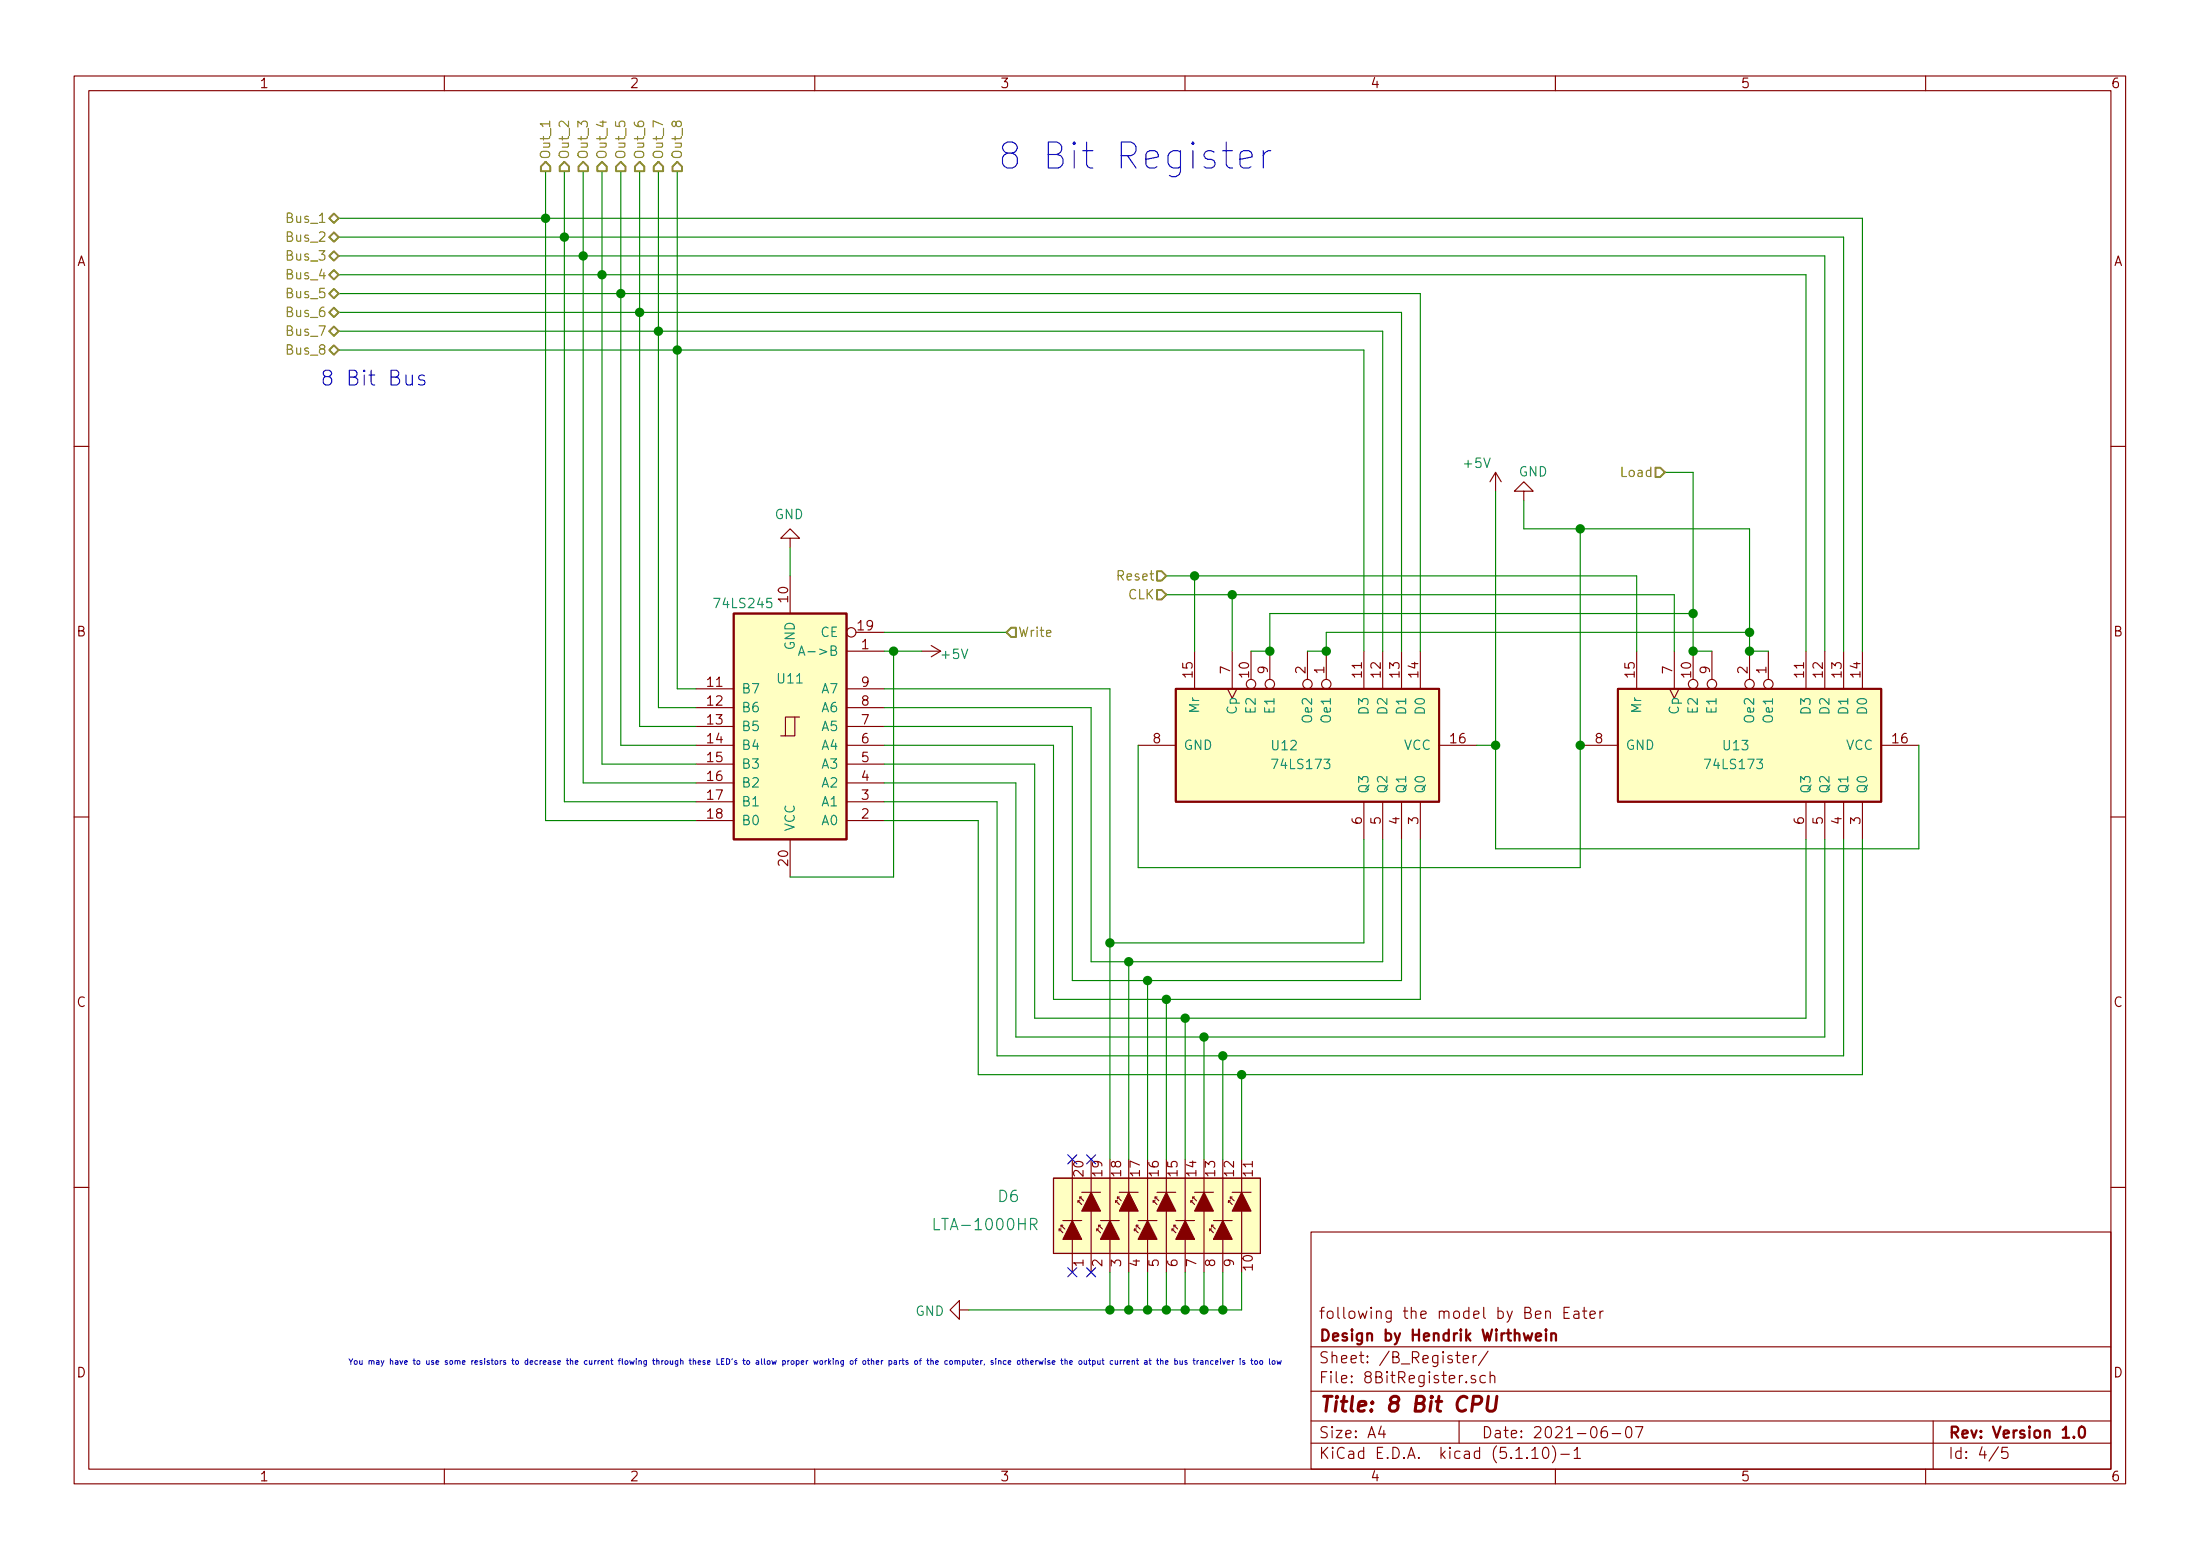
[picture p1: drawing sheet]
<svg xmlns="http://www.w3.org/2000/svg" width="297mm" height="210mm" viewBox="0 0 297 210" stroke-linecap="round" stroke-linejoin="round" font-family="sans-serif">
<g fill="none" stroke="#840000" stroke-width=".15">
<path d="M10 10.3h277v189.9h-277zM12 12.2h273v186.1h-273zM60 10.3v1.9M110 10.3v1.9M160 10.3v1.9M210 10.3v1.9M260 10.3v1.9M10 60.2h2M106.7 72.6h1.2l-1.2-1.2-1.3 1.2h1.3v1.3M106.7 77.7v5.1M201.9 63.7l-.7 1.3M201.9 63.7v2.6"/>
<path d="M201.9 63.7l.8 1.3M205.7 66.3h1.3l-1.3-1.3-1.2 1.3h1.2v1.3M285 60.2h2M94 93h5.1M94 95.5h5.1M94 98h5.1M107.3 96.8v2.5h-1.3M107.9 96.8h-1.9v2.5h-.6M114.3 87.9h5.1M114.3 93h5.1M114.3 95.5h5.1M114.3 98h5.1"/>
<path d="M115.6 85.3h3.8M124.5 87.9h2.5M125.7 87.1l1.3 .8M127 87.9l-1.3 .7M161.3 87.9v5.1M165.7 93l.7 1.2 .6-1.2M166.4 87.9v5.1M168.9 87.9v3.8M171.4 87.9v3.8M176.5 87.9v3.8M179.1 87.9v3.8M184.1 87.9v5.1"/>
<path d="M186.7 87.9v5.1M189.2 87.9v5.1M191.8 87.9v5.1M221 87.9v5.1M225.4 93l.7 1.2 .6-1.2M226.1 87.9v5.1M228.6 87.9v3.8M231.1 87.9v3.8M236.2 87.9v3.8M238.8 87.9v3.8M243.8 87.9v5.1M246.4 87.9v5.1"/>
<path d="M248.9 87.9v5.1M251.5 87.9v5.1M10 110.3h2M94 100.6h5.1M94 103.1h5.1M94 105.7h5.1M94 108.2h5.1M94 110.7h5.1M106.7 113.3v5.1M114.3 100.6h5.1M114.3 103.1h5.1M114.3 105.7h5.1"/>
<path d="M114.3 108.2h5.1M114.3 110.7h5.1M153.7 100.6h5M184.1 108.2v5.1M186.7 108.2v5.1M189.2 108.2v5.1M191.8 108.2v5.1M194.3 100.6h5.1M213.4 100.6h5M243.8 108.2v5.1M246.4 108.2v5.1M248.9 108.2v5.1"/>
<path d="M251.5 108.2v5.1M254 100.6h5.1M285 110.3h2M142.2 159h28v10.2h-28zM144.8 159v5.7M147.3 159v1.9M149.9 159v5.7M152.4 159v1.9M154.9 159v5.7M157.5 159v1.9M160 159v5.7M162.6 159v1.9"/>
<path d="M165.1 159v5.7M167.6 159v1.9M10 160.2h2M129.5 176.8v-1.3l-1.2 1.3 1.2 1.2v-1.2h1.3M143 165.9l.5 .5M143.3 165.9h-.3v.2M143.3 165.3l.5 .6M143.5 165.3h-.2v.3M143.5 164.7h2.5M144.8 167.3v4.4M145.5 162l.5 .6M145.8 162h-.3v.3"/>
<path d="M145.8 161.5l.5 .5M146 161.5h-.2v.3M146 160.9h2.6M147.3 163.4v8.3M148.1 165.9l.5 .5M148.3 165.9h-.2v.2M148.3 165.3l.5 .6M148.6 165.3h-.3v.3M148.6 164.7h2.5M149.9 167.3v4.4M150.6 162l.5 .6M150.9 162h-.3v.3"/>
<path d="M150.9 161.5l.5 .5M151.1 161.5h-.2v.3M151.1 160.9h2.6M152.4 163.4v8.3M153.2 165.9l.5 .5M153.4 165.9h-.2v.2M153.4 165.3l.5 .6M153.7 165.3h-.3v.3M153.7 164.7h2.5M154.9 167.3v4.4M155.7 162l.5 .6M156 162h-.3v.3"/>
<path d="M156 161.5l.5 .5M156.2 161.5h-.2v.3M156.2 160.9h2.5M157.5 163.4v8.3M158.2 165.9l.5 .5M158.5 165.9h-.3v.2M158.5 165.3l.5 .6M158.7 165.3h-.2v.3M158.7 164.7h2.6M160 167.3v4.4M160.8 162l.5 .6M161 162h-.2v.3"/>
<path d="M161 161.5l.5 .5M161.3 161.5h-.3v.3M161.3 160.9h2.5M162.6 163.4v8.3M163.3 165.9l.5 .5M163.6 165.9h-.3v.2M163.6 165.3l.5 .6M163.8 165.3h-.2v.3M163.8 164.7h2.6M165.1 167.3v4.4M165.9 162l.5 .6M166.1 162h-.2v.3"/>
<path d="M166.1 161.5l.5 .5M166.4 161.5h-.3v.3M166.4 160.9h2.5M167.6 163.4v5.8M177 166.3h108v32h-108zM208.7 177.1a.38 .38 0 0 1 .6 0v.8M211.2 177.1h.5M211.9 176.4h-.7v1.5h.7M212.5 177l.2-.1 .4 .1 .1 .9M213.2 177.3l-.5 .1a.29 .29 0 0 0-.2 .2 .29 .29 0 0 0 .2 .3l.5-.1M213.7 176.9h.5M213.9 176.4v1.3l.2 .2h.1"/>
<path d="M214.7 177.4l.7-.1-.1-.3-.4-.1-.2 .2 .1 .7 .1 .1 .4-.1M216 176.9v1M216.5 176.9l-.3 .1-.2 .2M285 160.2h2M60 198.3v1.9M110 198.3v1.9M160 198.3v1.9M177 194.8h108M177 191.8h108M177 187.8h108M177 181.8h108M186.5 192.5l-.4 1h1"/>
<path d="M186.8 193v1M196.5 182.9h.6M196.8 182.4v1.3v.1l.3 .1M197 191.8v3M197.6 183.4l.7-.1-.1-.3-.4-.1-.2 .2v.7l.2 .1 .4-.1M198.9 182.9v1M199.2 185.7l-.4-.1-.1 .1-.1 .2a.48 .48 0 0 0 .6 .3l.1 .1-.1 .2-.1 .1-.5-.1M199.3 182.9l-.2 .1-.2 .2M200.6 185.7a.48 .48 0 0 0-.8 .2v.4a.48 .48 0 0 0 .8 .2M200.9 182.3l-1.3 2M201.2 185.7a.38 .38 0 0 1 .6 .1v.8M201.2 185.1v1.5"/>
<path d="M206.8 195.8l.5-.5v1.5M206.8 196.8h.9M208.5 195.4a.36 .36 0 0 1 .5 .2 .77 .77 0 0 1-.4 1.2 1 1 0 0 1-.1-1.4zM209.6 195.1a1.71 1.71 0 0 1 0 2.3M210 198.3v1.9M210.7 196.3h1.2M212.5 195.8l.5-.5v1.5M212.5 196.8h.9M216.9 192.5a.62 .62 0 0 0-.7 .7v.5a.48 .48 0 0 0 .8 .2 .61 .61 0 0 0-.1-.7 .51 .51 0 0 0-.7 .2M217.7 193.5h1.1M219.6 192.7a.37 .37 0 0 1 .4-.2 .37 .37 0 0 1 .3 .3v.3a.72 .72 0 0 1-.3 .9l-.4-.1a1.41 1.41 0 0 1 0-1.2zM220.8 192.5h1l-.6 1.5"/>
<path d="M260 198.3v1.9M261 191.8v6.5M269.8 195.2l-1.2 2M271 195.3h-.7v.7a.62 .62 0 0 1 .7 0l.1 .2-.1 .5-.2 .1h-.3l-.2-.1"/>
<circle cx="114.9" cy="85.3" r=".63"/>
<circle cx="168.9" cy="92.3" r=".63"/>
<circle cx="171.4" cy="92.3" r=".63"/>
<circle cx="176.5" cy="92.3" r=".63"/>
<circle cx="179.1" cy="92.3" r=".63"/>
<circle cx="228.6" cy="92.3" r=".63"/>
<circle cx="231.1" cy="92.3" r=".63"/>
<circle cx="236.2" cy="92.3" r=".63"/>
<circle cx="238.8" cy="92.3" r=".63"/>
</g>
<path d="M208.7 179.4v.1v.1l.1-.1-.1-.1v.2M208.7 179.9v1M209.4 179.9v1M207.4 180.4l.7-.1-.1-.3-.4-.1-.2 .2v.7l.2 .1 .4-.1M209.4 180.1a.38 .38 0 0 1 .7 0v.8M280 193.9h.1l-.1 .1v-.1v.1M280.8 192.7a.37 .37 0 0 1 .4-.2 .37 .37 0 0 1 .3 .3v.3a.72 .72 0 0 1-.3 .9l-.3-.1a1.2 1.2 0 0 1-.1-1.2z" fill="none" stroke="#840000" stroke-width=".3"/>
<path d="M198.8 189.5h.8a.56 .56 0 0 0 .4-.5 .56 .56 0 0 0-.3-.6h-.7l-.3 2M201 188.4l-.2 1.7 .1 .2a.69 .69 0 0 0 .9 0l.3-1.9" fill="none" stroke="#840000" stroke-width=".41"/>
<g fill="#ffffc2" stroke="#ffffc2" stroke-width=".14">
<path d="M142.2 159h28v10.2h-28z"/>
<path d="M218.4 93h35.6v15.2h-35.6z"/>
<path d="M158.7 93h35.6v15.2h-35.6z"/>
<path d="M99.1 82.8h15.2v30.5h-15.2z"/>
</g>
<g fill="#840000" stroke="#840000" stroke-width=".15">
<path d="M165.1 164.7l1.3 2.6h-2.6z"/>
<path d="M160 164.7l1.3 2.6h-2.6z"/>
<path d="M154.9 164.7l1.3 2.6h-2.5z"/>
<path d="M149.9 164.7l1.2 2.6h-2.5z"/>
<path d="M144.8 164.7l1.2 2.6h-2.5z"/>
<path d="M167.6 160.9l1.3 2.5h-2.5z"/>
<path d="M162.6 160.9l1.2 2.5h-2.5z"/>
<path d="M157.5 160.9l1.2 2.5h-2.5z"/>
<path d="M152.4 160.9l1.3 2.5h-2.6z"/>
<path d="M147.3 160.9l1.3 2.5h-2.6z"/>
</g>
<path d="M107.8 88.4l.4-1.2 .5 1.2M107.9 88.1h.6M126.1 164.4v1.6h.8M139.1 165.2h.6a.4 .4 0 0 0 .3-.4 .4 .4 0 0 0-.3-.4h-.6v1.6M139.5 165.2l.5 .8" fill="none" stroke="#008484" stroke-width=".15"/>
<path d="M99.1 82.8h15.2v30.5h-15.2zM158.7 93h35.6v15.2h-35.6zM218.4 93h35.6v15.2h-35.6z" fill="none" stroke="#840000" stroke-width=".25"/>
<g fill="none" stroke="#008400" stroke-width=".15">
<path d="M45.7 29.5h205.8v58.4M45.7 39.6h146.1v48.3M45.7 32h203.2v55.9M45.7 34.5h200.7v53.4M45.7 37.1h198.1v50.8M73.7 23.1v87.6h20.3M76.2 23.1v85.1h17.8M78.7 23.1v82.6h15.3M81.3 23.1v80h12.7M83.8 23.1v77.5h10.2M86.4 23.1v74.9h7.6M88.9 23.1v72.4h5.1"/>
<path d="M91.4 23.1v69.9h2.6M45.7 47.2h138.4v40.7M45.7 42.2h143.5v45.7M45.7 44.7h141v43.2M106.7 73.9v3.8M157.5 77.7h63.5v10.2M161.3 77.7v10.2M201.9 66.3v48.2h57.2v-13.9M205.7 67.6v3.8h30.5v16.5h2.6M213.4 71.4v45.7h-59.7v-16.5M224.8 63.7h3.8v24.2h2.5M119.4 98h25.4v34.3h44.4v-19"/>
<path d="M119.4 95.5h27.9v34.3h39.4v-16.5M119.4 87.9h5.1M119.4 93h30.5v63.5M119.4 85.3h16.5M120.6 87.9v30.5h-13.9M157.5 80.3h68.6v7.6M166.4 80.3v7.6M228.6 82.8h-57.2v5.1h-2.5M236.2 85.3h-57.1v2.6h-2.6M119.4 105.7h17.8v34.2h109.2v-26.6M119.4 103.1h20.3v34.3h104.1v-24.1M119.4 100.6h22.8v34.3h49.6v-21.6"/>
<path d="M119.4 108.2h15.2v34.3h114.3v-29.2M119.4 110.7h12.7v34.3h119.4v-31.7M184.1 113.3v13.9h-34.2M199.4 100.6h2.5M152.4 129.8v26.7M154.9 132.3v24.2M157.5 134.9v21.6M160 137.4v19.1M162.6 139.9v16.6M165.1 142.5v14M167.6 145v11.5M149.9 171.7v5.1"/>
<path d="M152.4 171.7v5.1M154.9 171.7v5.1M157.5 171.7v5.1M160 171.7v5.1M162.6 171.7v5.1M165.1 171.7v5.1M167.6 171.7v5.1h-36.8"/>
</g>
<g fill="none" stroke="#848400" stroke-width=".25">
<path d="M44.4 39.6l.7-.6 .6 .6-.6 .7zM44.4 37.1l.7-.7 .6 .7-.6 .6zM44.4 29.5l.7-.7 .6 .7-.6 .6zM45.1 33.9l.6 .6-.6 .7-.7-.7zM45.1 31.4l.6 .6-.6 .6-.7-.6zM73 22.5l.7-.7 .6 .7v.6h-1.3zM75.6 22.5l.6-.7 .6 .7v.6h-1.2zM78.7 21.8l.7 .7v.6h-1.3v-.6zM81.3 21.8l.6 .7v.6h-1.3v-.6zM83.2 22.5l.6-.7 .7 .7v.6h-1.3zM85.7 22.5l.7-.7 .6 .7v.6h-1.3zM88.9 21.8l.6 .7v.6h-1.2v-.6z"/>
<path d="M91.4 21.8l.7 .7v.6h-1.3v-.6zM44.4 42.2l.7-.7 .6 .7-.6 .6zM44.4 44.7l.7-.6 .6 .6-.6 .6zM44.4 47.2l.7-.6 .6 .6-.6 .7zM156.2 79.6h.6l.7 .7-.7 .6h-.6zM156.2 77.1h.6l.7 .6-.7 .7h-.6zM223.5 63.1h.7l.6 .6-.6 .7h-.7zM136.5 84.7h.7v1.3h-.7l-.6-.7z"/>
</g>
<path d="M74.2 16.4v.7" fill="none" stroke="#848400" stroke-width=".15"/>
<g fill="none" stroke="#0000c2" stroke-width=".14">
<path d="M145.7 183.7l.1-.1 .2 .1 .1 .3-.1 .1-.3-.1zM146.4 183.6v.5l.3-.1M146.7 183.6v.5M147 183.6h.3M147.1 183.4v.6l.2 .1M147.5 183.7l.2-.1 .2 .2-.1 .3h-.3M147.5 183.6v.8M148.2 183.6v.5l.3-.1M148.5 183.6v.5M148.8 183.6h.3M148.9 183.4v.6l.2 .1M150.2 183.7l-.2-.1-.1 .2v.3h.3"/>
<path d="M150.6 183.6v.5l.3-.1M150.9 183.6v.5M151.3 183.6v.5M151.5 183.6l-.2 .2M151.7 183.6v.5M151.9 183.6l-.2 .2M152.2 183.9l.3-.1-.1-.2-.2 .1v.3l.1 .1h.2M152.9 183.7l.2-.1 .1 .1v.4M152.9 183.6v.5M153.4 183.6h.3M153.5 183.4v.6l.2 .1M154.6 183.7l.2-.1 .1 .1v.4"/>
<path d="M154.9 183.8l-.4 .1 .1 .2h.3M155.1 183.6h.3M155.2 183.4v.6l.2 .1M156.2 183.6h.2M156.3 183.4v.6l.1 .1M156.7 183.7h.3v.4M156.7 183.4v.7M157.4 183.9l.3-.1v-.1l-.2-.1-.1 .1v.4h.3M158.6 183.7l.2-.1 .2 .2-.1 .3h-.3M158.6 183.4v.7M159.3 183.6v.5l.3-.1M159.6 183.6v.5"/>
<path d="M160.2 183.7l-.1-.1-.1 .2 .3 .2-.1 .1h-.2M161.1 183.6h.3M161.2 183.4v.6l.2 .1M161.6 183.6v.5M161.8 183.6l-.2 .2M162.1 183.7l.2-.1 .1 .1v.4M162.4 183.8l-.3 .1v.2h.3M162.8 183.7h.3v.4M162.8 183.6v.5M163.8 183.7l-.2-.1-.2 .2 .1 .3h.3M164.1 183.9l.4-.1-.1-.2-.3 .1v.3l.1 .1h.2M164.8 183.4h.1"/>
<path d="M164.8 183.6v.5M165.1 183.6l.2 .5 .1-.5M165.7 183.9l.4-.1-.1-.1-.2-.1-.1 .1v.4h.3M166.4 183.6v.5M166.6 183.6l-.2 .2M167.4 183.4h.1M167.4 183.6v.5M168 183.7l-.1-.1-.1 .2 .3 .2-.1 .1h-.2M168.9 183.6h.3M169 183.4v.6l.2 .1M169.4 183.7l.1-.1 .2 .1 .1 .3-.1 .1h-.2l-.1-.1zM170.1 183.7l.1-.1 .3 .1-.1 .4h-.2l-.1-.1z"/>
<path d="M171.4 183.4v.6l.1 .1M171.8 183.7l.1-.1 .2 .1 .1 .3-.1 .1-.3-.1zM172.4 183.6l.1 .5 .2-.3 .1 .3 .2-.5"/>
</g>
<path d="M165.6 19.2v3l.1 .3 .4 .2h.3M165.1 20.3h1.3M167.4 21.5l1.7-.3v-.4l-.2-.3-.3-.2h-.7l-.3 .2-.2 .3v1.4l.2 .3 .3 .2h.7l.3-.2M170.6 20.3v2.4M171.6 20.3a.97 .97 0 0 0-1 .7M54.8 50.6l.1 1.3a.56 .56 0 0 0 .8-.1M55.7 50.6v1.4M57.3 50.7a.5 .5 0 0 0-.8 .2l.1 .3 .5 .1 .2 .1 .1 .2-.1 .3-.2 .1-.6-.1" fill="none" stroke="#0000c2" stroke-width=".15"/>
<g fill="#008400" stroke="#008400" stroke-width=".25">
<circle cx="179.1" cy="87.9" r=".51"/>
<circle cx="228.6" cy="82.8" r=".51"/>
<circle cx="228.6" cy="87.9" r=".51"/>
<circle cx="161.3" cy="77.7" r=".51"/>
<circle cx="166.4" cy="80.3" r=".51"/>
<circle cx="236.2" cy="87.9" r=".51"/>
<circle cx="88.9" cy="44.7" r=".51"/>
<circle cx="120.7" cy="87.9" r=".51"/>
<circle cx="149.9" cy="176.8" r=".51"/>
<circle cx="152.4" cy="176.8" r=".51"/>
<circle cx="154.9" cy="176.8" r=".51"/>
<circle cx="157.5" cy="176.8" r=".51"/>
<circle cx="160" cy="176.8" r=".51"/>
<circle cx="162.6" cy="176.8" r=".51"/>
<circle cx="165.1" cy="176.8" r=".51"/>
<circle cx="167.6" cy="145" r=".51"/>
<circle cx="165.1" cy="142.5" r=".51"/>
<circle cx="162.6" cy="139.9" r=".51"/>
<circle cx="160" cy="137.4" r=".51"/>
<circle cx="157.5" cy="134.9" r=".51"/>
<circle cx="154.9" cy="132.3" r=".51"/>
<circle cx="149.9" cy="127.2" r=".51"/>
<circle cx="171.5" cy="87.9" r=".51"/>
<circle cx="213.4" cy="71.4" r=".51"/>
<circle cx="201.9" cy="100.6" r=".51"/>
<circle cx="73.7" cy="29.5" r=".51"/>
<circle cx="213.4" cy="100.6" r=".51"/>
<circle cx="76.2" cy="32" r=".51"/>
<circle cx="78.7" cy="34.5" r=".51"/>
<circle cx="236.2" cy="85.3" r=".51"/>
<circle cx="81.3" cy="37.1" r=".51"/>
<circle cx="83.8" cy="39.6" r=".51"/>
<circle cx="86.4" cy="42.2" r=".51"/>
<circle cx="152.4" cy="129.8" r=".51"/>
<circle cx="91.4" cy="47.2" r=".51"/>
</g>
<path d="M144.2 155.8l1.2 1.3M145.4 155.8l-1.2 1.3M146.7 155.8l1.2 1.3M147.9 155.8l-1.2 1.3M144.2 171.1l1.2 1.2M145.4 171.1l-1.2 1.2M146.7 171.1l1.2 1.2M147.9 171.1l-1.2 1.2" fill="none" stroke="#000084" stroke-width=".15"/>
<text font-size="4.9" fill="#0000c2" x="134.6" y="22.9">8 Bit Register</text>
<text font-size="2.8" fill="#0000c2" x="43.2" y="52.1">8 Bit Bus</text>
<text font-size="2.8" fill="#840000" x="178" y="190.5">Title: 8 Bit CPU</text>
<g font-size="2.1" fill="#008484">
<text x="126.7" y="166">LTA-1000HR</text>
<text x="134.8" y="162.2">D6</text>
</g>
<g font-size="2.1" fill="#840000">
<text x="178" y="178">following the model by Ben Eater</text>
<text x="178" y="184">Sheet: /B_Register/</text>
<text x="178" y="181">Design by Hendrik Wirthwein</text>
<text x="178" y="186.7">File: 8BitRegister.sch</text>
<text x="178" y="196.9">KiCad E.D.A. kicad (5.1.10)-1</text>
<text x="178" y="194.1">Size: A4</text>
<text x="200" y="194.1">Date: 2021-06-07</text>
<text x="263" y="194.1">Rev: Version 1.0</text>
<text x="263" y="196.9">Id: 4/5</text>
</g>
<g font-size="1.8" fill="#840000">
<text x="35" y="11.9">1</text>
<text x="85" y="11.9">2</text>
<text x="135" y="11.9">3</text>
<text x="185" y="11.9">4</text>
<text x="235" y="11.9">5</text>
<text x="285" y="11.9">6</text>
<text x="10.4" y="35.9">A</text>
<text x="285.4" y="35.9">A</text>
<text x="106.4" y="81.2" transform="rotate(-90 106.4 81.2)">10</text>
<text x="10.4" y="85.9">B</text>
<text x="115.9" y="85.1">19</text>
<text x="116.4" y="87.6">1</text>
<text x="285.4" y="85.9">B</text>
<text x="95.6" y="92.7">11</text>
<text x="95.6" y="95.2">12</text>
<text x="116.4" y="95.2">8</text>
<text x="116.4" y="92.7">9</text>
<text x="161" y="91.4" transform="rotate(-90 161 91.4)">15</text>
<text x="166.1" y="90.9" transform="rotate(-90 166.1 90.9)">7</text>
<text x="168.7" y="91.4" transform="rotate(-90 168.7 91.4)">10</text>
<text x="171.2" y="90.9" transform="rotate(-90 171.2 90.9)">9</text>
<text x="176.3" y="90.9" transform="rotate(-90 176.3 90.9)">2</text>
<text x="178.8" y="90.9" transform="rotate(-90 178.8 90.9)">1</text>
<text x="183.9" y="91.4" transform="rotate(-90 183.9 91.4)">11</text>
<text x="186.4" y="91.4" transform="rotate(-90 186.4 91.4)">12</text>
<text x="189" y="91.4" transform="rotate(-90 189 91.4)">13</text>
<text x="191.5" y="91.4" transform="rotate(-90 191.5 91.4)">14</text>
<text x="220.7" y="91.4" transform="rotate(-90 220.7 91.4)">15</text>
<text x="225.8" y="90.9" transform="rotate(-90 225.8 90.9)">7</text>
<text x="228.3" y="91.4" transform="rotate(-90 228.3 91.4)">10</text>
<text x="230.9" y="90.9" transform="rotate(-90 230.9 90.9)">9</text>
<text x="236" y="90.9" transform="rotate(-90 236 90.9)">2</text>
<text x="238.5" y="90.9" transform="rotate(-90 238.5 90.9)">1</text>
<text x="243.6" y="91.4" transform="rotate(-90 243.6 91.4)">11</text>
<text x="246.1" y="91.4" transform="rotate(-90 246.1 91.4)">12</text>
<text x="248.7" y="91.4" transform="rotate(-90 248.7 91.4)">13</text>
<text x="251.2" y="91.4" transform="rotate(-90 251.2 91.4)">14</text>
<text x="95.6" y="97.8">13</text>
<text x="95.6" y="100.3">14</text>
<text x="116.4" y="100.3">6</text>
<text x="116.4" y="97.8">7</text>
<text x="155.7" y="100.3">8</text>
<text x="195.9" y="100.3">16</text>
<text x="215.4" y="100.3">8</text>
<text x="255.6" y="100.3">16</text>
<text x="95.6" y="102.9">15</text>
<text x="95.6" y="105.4">16</text>
<text x="95.6" y="107.9">17</text>
<text x="116.4" y="107.9">3</text>
<text x="116.4" y="105.4">4</text>
<text x="116.4" y="102.9">5</text>
<text x="95.6" y="110.5">18</text>
<text x="116.4" y="110.5">2</text>
<text x="183.9" y="111.2" transform="rotate(-90 183.9 111.2)">6</text>
<text x="186.4" y="111.2" transform="rotate(-90 186.4 111.2)">5</text>
<text x="189" y="111.2" transform="rotate(-90 189 111.2)">4</text>
<text x="191.5" y="111.2" transform="rotate(-90 191.5 111.2)">3</text>
<text x="243.6" y="111.2" transform="rotate(-90 243.6 111.2)">6</text>
<text x="246.1" y="111.2" transform="rotate(-90 246.1 111.2)">5</text>
<text x="248.7" y="111.2" transform="rotate(-90 248.7 111.2)">4</text>
<text x="251.2" y="111.2" transform="rotate(-90 251.2 111.2)">3</text>
<text x="106.4" y="116.8" transform="rotate(-90 106.4 116.8)">20</text>
<text x="10.4" y="135.9">C</text>
<text x="285.4" y="135.9">C</text>
<text x="146.3" y="158.7" transform="rotate(-90 146.3 158.7)">20</text>
<text x="148.8" y="158.7" transform="rotate(-90 148.8 158.7)">19</text>
<text x="151.4" y="158.7" transform="rotate(-90 151.4 158.7)">18</text>
<text x="153.9" y="158.7" transform="rotate(-90 153.9 158.7)">17</text>
<text x="156.5" y="158.7" transform="rotate(-90 156.5 158.7)">16</text>
<text x="159" y="158.7" transform="rotate(-90 159 158.7)">15</text>
<text x="161.5" y="158.7" transform="rotate(-90 161.5 158.7)">14</text>
<text x="164.1" y="158.7" transform="rotate(-90 164.1 158.7)">13</text>
<text x="166.6" y="158.7" transform="rotate(-90 166.6 158.7)">12</text>
<text x="169.2" y="158.7" transform="rotate(-90 169.2 158.7)">11</text>
<text x="146.3" y="170.9" transform="rotate(-90 146.3 170.9)">1</text>
<text x="148.8" y="170.9" transform="rotate(-90 148.8 170.9)">2</text>
<text x="151.4" y="170.9" transform="rotate(-90 151.4 170.9)">3</text>
<text x="153.9" y="170.9" transform="rotate(-90 153.9 170.9)">4</text>
<text x="156.5" y="170.9" transform="rotate(-90 156.5 170.9)">5</text>
<text x="159" y="170.9" transform="rotate(-90 159 170.9)">6</text>
<text x="161.5" y="170.9" transform="rotate(-90 161.5 170.9)">7</text>
<text x="164.1" y="170.9" transform="rotate(-90 164.1 170.9)">8</text>
<text x="166.6" y="170.9" transform="rotate(-90 166.6 170.9)">9</text>
<text x="169.2" y="171.4" transform="rotate(-90 169.2 171.4)">10</text>
<text x="10.4" y="185.9">D</text>
<text x="285.4" y="185.9">D</text>
<text x="35" y="199.9">1</text>
<text x="85" y="199.9">2</text>
<text x="135" y="199.9">3</text>
<text x="185" y="199.9">4</text>
<text x="235" y="199.9">5</text>
<text x="285" y="199.9">6</text>
</g>
<g font-size="1.8" fill="#848400">
<text x="74.3" y="21.6" transform="rotate(-90 74.3 21.6)">Out_1</text>
<text x="76.8" y="21.6" transform="rotate(-90 76.8 21.6)">Out_2</text>
<text x="79.4" y="21.6" transform="rotate(-90 79.4 21.6)">Out_3</text>
<text x="81.9" y="21.6" transform="rotate(-90 81.9 21.6)">Out_4</text>
<text x="84.5" y="21.6" transform="rotate(-90 84.5 21.6)">Out_5</text>
<text x="87" y="21.6" transform="rotate(-90 87 21.6)">Out_6</text>
<text x="89.5" y="21.6" transform="rotate(-90 89.5 21.6)">Out_7</text>
<text x="92.1" y="21.6" transform="rotate(-90 92.1 21.6)">Out_8</text>
<text x="38.9" y="35.2">Bus_3</text>
<text x="38.9" y="32.6">Bus_2</text>
<text x="38.9" y="30.1">Bus_1</text>
<text x="38.9" y="40.3">Bus_5</text>
<text x="38.9" y="37.7">Bus_4</text>
<text x="38.9" y="42.8">Bus_6</text>
<text x="38.9" y="45.3">Bus_7</text>
<text x="38.9" y="47.9">Bus_8</text>
<text x="219" y="64.4">Load</text>
<text x="151.1" y="78.4">Reset</text>
<text x="152.3" y="80.9">CLK</text>
<text x="137.4" y="86">Write</text>
</g>
<g font-size="1.8" fill="#008484">
<text x="197.8" y="63.2">+5V</text>
<text x="205.1" y="64.3">GND</text>
<text x="104.6" y="70.1">GND</text>
<text x="96.7" y="82.1">74LS245</text>
<text x="107.3" y="87.8" transform="rotate(-90 107.3 87.8)">GND</text>
<text x="109.1" y="88.5">A-&gt;B</text>
<text x="110.8" y="86">CE</text>
<text x="127.3" y="88.9">+5V</text>
<text x="100.1" y="93.6">B7</text>
<text x="105.1" y="92.2">U11</text>
<text x="111" y="93.6">A7</text>
<text x="100.1" y="96.1">B6</text>
<text x="100.1" y="98.7">B5</text>
<text x="100.1" y="101.2">B4</text>
<text x="111" y="101.2">A4</text>
<text x="111" y="98.7">A5</text>
<text x="111" y="96.1">A6</text>
<text x="159.8" y="101.2">GND</text>
<text x="161.9" y="96.1" transform="rotate(-90 161.9 96.1)">Mr</text>
<text x="167" y="96.3" transform="rotate(-90 167 96.3)">Cp</text>
<text x="169.5" y="96.1" transform="rotate(-90 169.5 96.1)">E2</text>
<text x="171.8" y="101.3">U12</text>
<text x="172.1" y="96.1" transform="rotate(-90 172.1 96.1)">E1</text>
<text x="177.2" y="97.3" transform="rotate(-90 177.2 97.3)">Oe2</text>
<text x="179.7" y="97.3" transform="rotate(-90 179.7 97.3)">Oe1</text>
<text x="184.8" y="96.2" transform="rotate(-90 184.8 96.2)">D3</text>
<text x="187.3" y="96.2" transform="rotate(-90 187.3 96.2)">D2</text>
<text x="189.6" y="101.2">VCC</text>
<text x="189.9" y="96.2" transform="rotate(-90 189.9 96.2)">D1</text>
<text x="192.4" y="96.2" transform="rotate(-90 192.4 96.2)">D0</text>
<text x="219.5" y="101.2">GND</text>
<text x="221.6" y="96.1" transform="rotate(-90 221.6 96.1)">Mr</text>
<text x="226.7" y="96.3" transform="rotate(-90 226.7 96.3)">Cp</text>
<text x="229.2" y="96.1" transform="rotate(-90 229.2 96.1)">E2</text>
<text x="231.8" y="96.1" transform="rotate(-90 231.8 96.1)">E1</text>
<text x="232.7" y="101.3">U13</text>
<text x="236.9" y="97.3" transform="rotate(-90 236.9 97.3)">Oe2</text>
<text x="239.4" y="97.3" transform="rotate(-90 239.4 97.3)">Oe1</text>
<text x="244.5" y="96.2" transform="rotate(-90 244.5 96.2)">D3</text>
<text x="247" y="96.2" transform="rotate(-90 247 96.2)">D2</text>
<text x="249.3" y="101.2">VCC</text>
<text x="249.6" y="96.2" transform="rotate(-90 249.6 96.2)">D1</text>
<text x="252.1" y="96.2" transform="rotate(-90 252.1 96.2)">D0</text>
<text x="100.1" y="103.8">B3</text>
<text x="100.1" y="106.3">B2</text>
<text x="111" y="106.3">A2</text>
<text x="111" y="103.8">A3</text>
<text x="172.1" y="103.8">74LS173</text>
<text x="184.8" y="107.2" transform="rotate(-90 184.8 107.2)">Q3</text>
<text x="187.3" y="107.2" transform="rotate(-90 187.3 107.2)">Q2</text>
<text x="189.9" y="107.2" transform="rotate(-90 189.9 107.2)">Q1</text>
<text x="192.4" y="107.2" transform="rotate(-90 192.4 107.2)">Q0</text>
<text x="230.5" y="103.8">74LS173</text>
<text x="244.5" y="107.2" transform="rotate(-90 244.5 107.2)">Q3</text>
<text x="247" y="107.2" transform="rotate(-90 247 107.2)">Q2</text>
<text x="249.6" y="107.2" transform="rotate(-90 249.6 107.2)">Q1</text>
<text x="252.1" y="107.2" transform="rotate(-90 252.1 107.2)">Q0</text>
<text x="100.1" y="108.8">B1</text>
<text x="100.1" y="111.4">B0</text>
<text x="107.3" y="112.3" transform="rotate(-90 107.3 112.3)">VCC</text>
<text x="111" y="111.4">A0</text>
<text x="111" y="108.8">A1</text>
<text x="123.6" y="177.6">GND</text>
</g>
<text font-size="1.1" fill="#0000c2" x="47" y="184.2">You may have to use some resistors to decrease the current flowing through these LED's to allow proper working of other parts of the computer, since otherwise the output current at the bus tranceiver is too low</text>
</svg>
